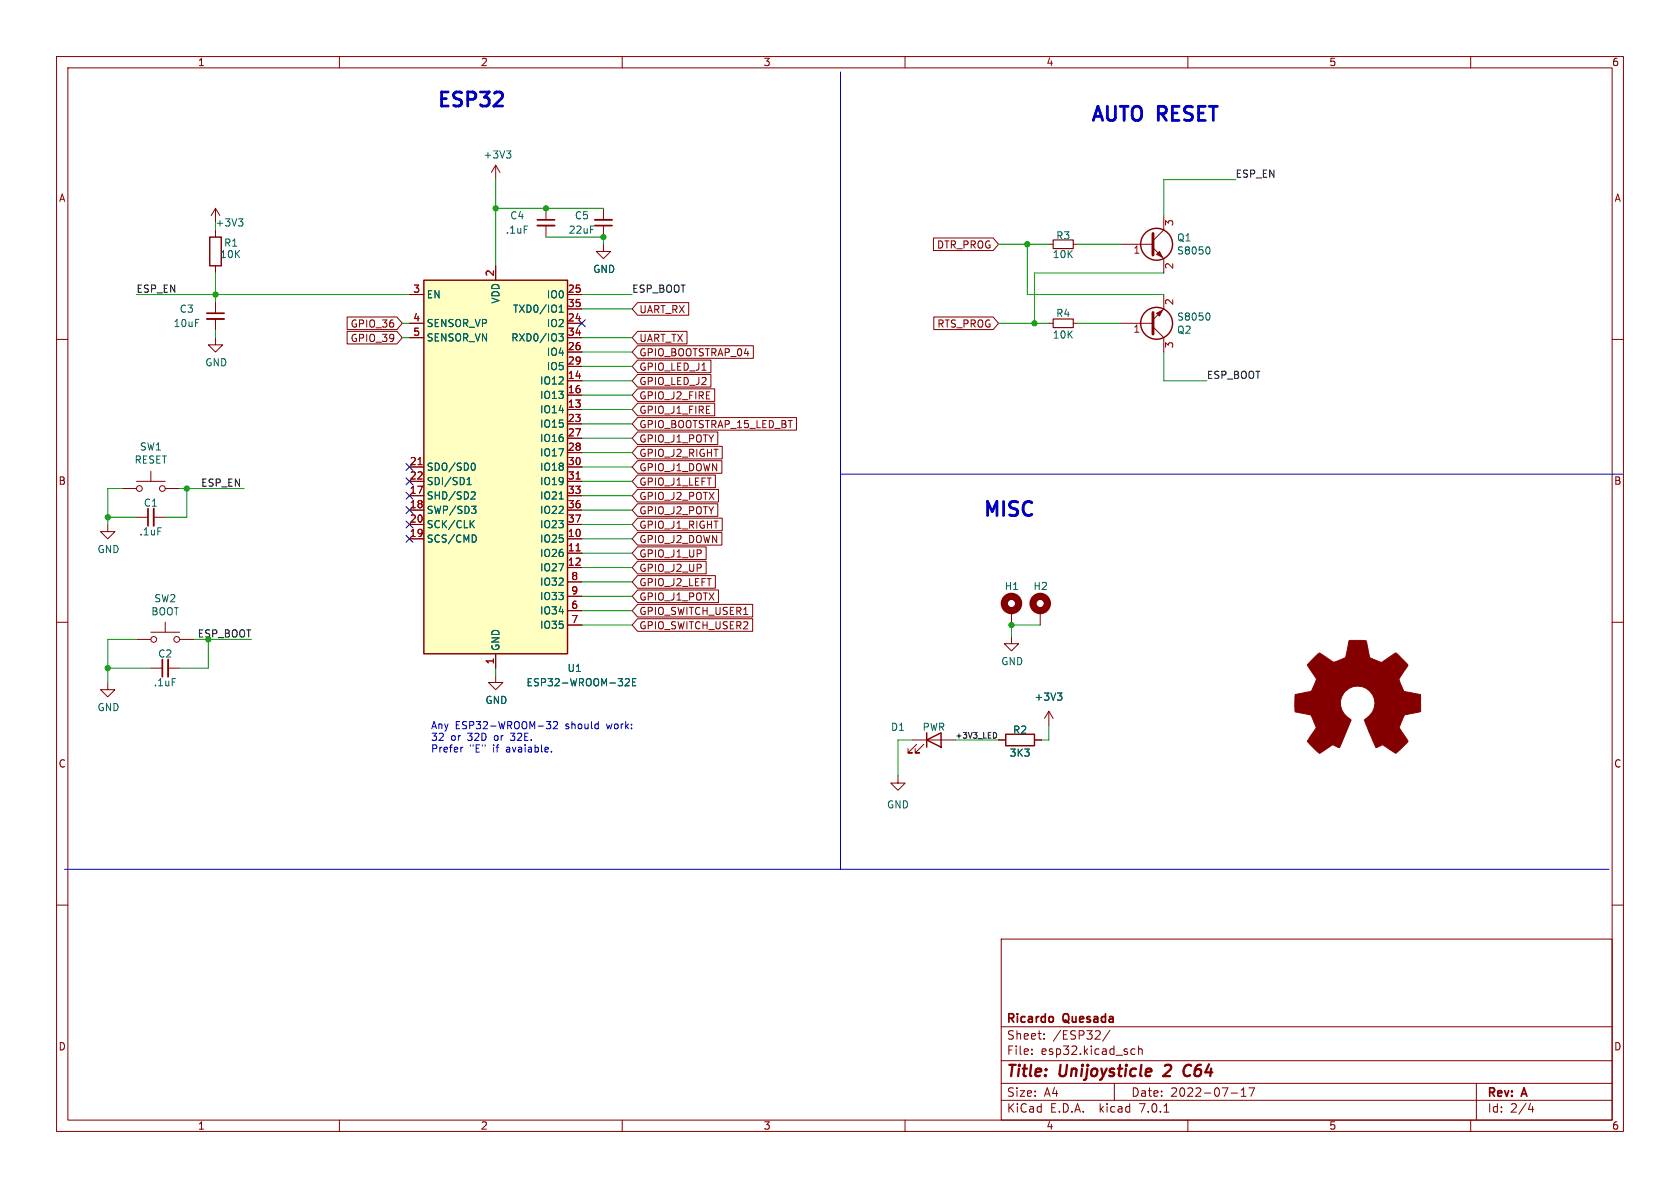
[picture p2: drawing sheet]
<svg xmlns="http://www.w3.org/2000/svg" width="297mm" height="210mm" viewBox="0 0 297 210" stroke-linecap="round" stroke-linejoin="round" font-family="sans-serif">
<g fill="none" stroke="#840000" stroke-width=".18">
<path d="M10 10h277v190h-277zM12 12h273v186h-273zM60 10v2M110 10v2M160 10v2M210 10v2M260 10v2M38.1 36.8v2.6M38.1 36.8l-.8 1.3M38.1 36.8l.8 1.3M87.6 29.2l-.7 1.3M87.6 29.2v2.6"/>
<path d="M87.6 29.2l.8 1.3M96.5 36.8v2.1M96.5 39.9v2M106.7 36.8v2.1M106.7 39.9v2M205.7 38.1v2.5l-1.9 1.9M10 60h2M38.1 59.7v1.3h1.3l-1.3 1.2-1.3-1.2h1.3M38.1 40.6v1.3M38.1 47v1.3M38.1 53.3v2.1M38.1 56.4v2"/>
<path d="M61.4 58.6h8.8l.9 1.1-.9 1.1h-8.8zM61.4 56h8.8l.9 1.2-.9 1.1h-8.8zM72.4 57.2h2.5M72.4 52.1h2.5M72.4 59.7h2.5M87.6 47v2.5M100.3 57.2h2.6M100.3 52.1h2.6M100.3 59.7h2.6M100.3 54.6h2.6M106.7 43.2v1.3h1.2l-1.2 1.2-1.3-1.2h1.3M112.7 58.6h8.8v2.2h-8.8l-.9-1.1z"/>
<path d="M112.7 53.5h9.1v2.2h-9.1l-.9-1.1zM165 42.1h10.6l.9 1.1-.9 1.1h-10.6zM165.1 56h10.5l.9 1.2-.9 1.1h-10.5zM185.4 43.2h.8M185.4 57.2h.8M189.7 43.2h.8M189.7 57.2h.8M198.1 43.2h5.7M198.1 57.2h5.7M203.8 43.8l1.9 1.9v2.6M203.8 57.8l1.9 1.9v2.5M205.7 52.1v2.5l-1.9 1.9"/>
<path d="M285 60h2M100.3 72.4h2.6M100.3 67.3h2.6M100.3 69.9h2.6M100.3 74.9h2.6M100.3 62.2h2.6M100.3 77.5h2.6M100.3 64.8h2.6M112.7 61.1h20.5v2.2h-20.5l-.9-1.1zM112.7 73.8h28.1v2.2h-28.1l-.9-1.1zM112.7 63.7h13v2.2h-13l-.9-1.1zM112.7 66.2h13v2.2h-13l-.9-1.1z"/>
<path d="M112.7 78.9h15v2.2h-15l-.9-1.1zM112.7 68.7h13.6v2.3h-13.6l-.9-1.1zM112.7 76.4h14.2v2.2h-14.2l-.9-1.1zM112.7 71.3h13.6v2.2h-13.6l-.9-1.1zM19 92.7v1.3h1.3l-1.3 1.3-1.2-1.3h1.2M21.6 86.4h2.5M24.1 85.1h5.1M24.1 91.4h2.1M26.7 83.3v1.8M27.2 91.4h2M29.2 86.4h2.5M72.4 95.3h2.5"/>
<path d="M72.4 87.6h2.5M72.4 90.2h2.5M72.4 92.7h2.5M72.4 82.6h2.5M72.4 85.1h2.5M100.3 95.3h2.6M100.3 97.8h2.6M100.3 87.6h2.6M100.3 90.2h2.6M100.3 92.7h2.6M100.3 82.6h2.6M100.3 85.1h2.6"/>
<path d="M100.3 80h2.6M112.7 99.2h12.1v2.2h-12.1l-.9-1.1zM112.7 81.4h14.9v2.3h-14.9l-.9-1.1zM112.7 84h13.8v2.2h-13.8l-.9-1.1zM112.7 94.1h14.9v2.3h-14.9l-.9-1.1zM112.7 89.1h14.2v2.2h-14.2l-.9-1.1zM112.7 96.7h12.1v2.2h-12.1l-.9-1.1zM112.7 91.6h15v2.2h-15l-.9-1.1zM112.7 86.5h14.3v2.2h-14.3l-.9-1.1zM10 110h2M24.1 113h2.6M26.7 111.8h5"/>
<path d="M26.7 118.1h2M29.2 110v1.8M29.7 118.1h2M31.7 113h2.6M87.6 119.4v1.3h1.3l-1.3 1.2-1.2-1.2h1.2M87.6 115.6v2.5M100.3 100.3h2.6M100.3 108h2.6M100.3 110.5h2.6M100.3 102.9h2.6M100.3 105.4h2.6M112.7 104.3h14.3v2.2h-14.3l-.9-1.1z"/>
<path d="M112.7 106.8h20.4v2.3h-20.4l-.9-1.1zM112.7 101.8h13.8v2.2h-13.8l-.9-1.1zM112.7 109.4h20.4v2.2h-20.4l-.9-1.1zM178.8 112.5v1.3h1.3l-1.3 1.3-1.3-1.3h1.3M178.8 108v2.5M183.9 108v2.5M285 110h2M19 120.7v1.2h1.3l-1.3 1.3-1.2-1.3h1.2M158.7 137.2v1.2h1.3l-1.3 1.3-1.2-1.3h1.2M161.3 130.8h7.6M162.1 131.6l-1.6 1.5h.8h-.8v-.8M163.3 131.6l-1.5 1.5h.8h-.8v-.8"/>
<path d="M176.5 130.8h1.3M182.9 130.8h1.2M185.4 125.7l-.7 1.3M185.4 125.7v2.6M185.4 125.7l.8 1.3M10 160h2M285 160h2M177 166h108v32h-108zM60 198v2M110 198v2M160 198v2M177 194.5h108"/>
<path d="M177 191.5h108M177 187.5h108M177 181.5h108M182.4 186.3v.1M182.4 185.5v.1M184.6 183.6v.1M184.6 182.8v.1M196.2 182.1l-1.3 2M197 191.5v3M200.1 186.3h.5M200.1 185.5h.5M201.3 185.5l.2-.1 .4 .1v.9"/>
<path d="M201.3 184.9v1.5M205.8 196.6h.8M210 198v2M217.6 193.2h1.2M219.4 193.8h.9M219.4 192.7l.5-.4v1.5M220.8 192.3h1l-.7 1.5M260 198v2M261 191.5v6.5M270.2 196.1h.9M270.9 195.6v1"/>
<circle cx="24.6" cy="86.4" r=".51"/>
<circle cx="28.7" cy="86.4" r=".51"/>
<circle cx="27.2" cy="113" r=".51"/>
<circle cx="31.2" cy="113" r=".51"/>
</g>
<path d="M206.9 189.1l-1.3 1.1h1.2M210 188.2a1.2 1.2 0 0 0-.5 1.9l.5 .1" fill="none" stroke="#840000" stroke-width=".4"/>
<path d="M95 39.9h3M105.2 38.9h3M36.6 56.4h3M27.2 89.9v3.1M29.7 116.6v3" fill="none" stroke="#840000" stroke-width=".33"/>
<path d="M95 38.9h3M105.2 39.9h3M36.6 55.4h3M26.2 89.9v3.1M28.7 116.6v3" fill="none" stroke="#840000" stroke-width=".3"/>
<path d="M203.8 41.3v3.8M203.8 55.2v3.9" fill="none" stroke="#840000" stroke-width=".51"/>
<g fill="#840000" stroke="#840000" stroke-width=".18">
<path d="M205 44.5l.5 1-1-.5z"/>
<path d="M231.8 116.8l1.5-1.4 2.4 1.6a4.7 4.7 0 0 0 2.2-.8l.6-2.9h2.9a.92 .92 0 0 1 .3 .9l.5 2.1 2 .8 2.5-1.6a.97 .97 0 0 1 .8 .6l1.4 1.5-1.5 2.4-.1 .2 .2 .6 .7 1.4 2.9 .6 .1 3-2.9 .6-.9 2.3 1.5 2.3-1.5 1.6a.81 .81 0 0 1-.7 .5l-2.3-1.5-1.2 .5-2-4.8a3.1 3.1 0 0 0 1.8-3.5 3.1 3.1 0 0 0-3-2.5 3.1 3.1 0 0 0-3 2.4 3.1 3.1 0 0 0 1.7 3.5l.2 .1-2.1 4.9-1.1-.5a3.5 3.5 0 0 0-1.6 1l-.8 .5-2.1-2.1a.93 .93 0 0 1 .4-.8l1.1-1.6-.9-2.2a3.7 3.7 0 0 0-1.9-.5l-.9-.2v-2.9a.87 .87 0 0 1 .9-.3l1.9-.4 .7-1.4a.82 .82 0 0 0 0-1.2l-1.4-2z"/>
<path d="M204.5 55.4l1-.5-.5 1z"/>
</g>
<g fill="none" stroke="#840000" stroke-width=".25">
<path d="M37.1 41.9h2v5.1h-2zM74.9 49.5h25.4v66.1h-25.4zM163.8 130.8l2.6-1.3v2.6zM163.8 129.5v2.6M177.8 129.8h5.1v2h-5.1z"/>
<circle cx="204.5" cy="43.2" r="2.82"/>
<circle cx="204.5" cy="57.1" r="2.82"/>
</g>
<g fill="none" stroke="#006464" stroke-width=".18">
<path d="M42.2 38.7h.7l-.4 .5M42.7 39.2l.2 .2v.3l-.2 .3M89.5 26.7h.8l-.4 .5M90.1 27.2l.2 .2v.3l-.2 .2M98.8 59h.8l-.4 .5 .3 .1v.6l-.2 .1-.4-.1M98.9 55.2h.7M98.9 54.3l.3-.4v1.3M213.6 43.6a.79 .79 0 0 1 0 1.3M213.6 55.3a.79 .79 0 0 1 0 1.3M82.6 85.7h.7M82.6 84.8l.3-.4v1.3M83.3 92.6l.5 .7"/>
<path d="M83.4 89.5h.7l-.4 .5M83.5 86.9l.4 .1 .1 .3-.8 .9h.8M83.7 81.9a.79 .79 0 0 1 0 1.2M83.8 92l-.7 .8M83.9 90l.2 .2v.3l-.2 .3M84.1 94.7l.1 .4-.1 .6M98.9 88.2h.7M112.4 120h-.6v1.2h.6M110.6 120.1l.4-.1 .3 .3-.8 .9h.8M111.8 120.6h.4M186.9 122.5h.8l-.4 .5M187.5 123l.2 .2v.3l-.2 .3"/>
</g>
<path d="M74.9 49.5h25.4v66.1h-25.4z" fill="#ffffc2" stroke="#ffffc2" stroke-width=".18"/>
<path d="M73.9 82.1h.7M101.8 97.4h.8M101.8 84.7h.8" fill="none" stroke="#a90000" stroke-width=".18"/>
<path d="M186.2 56.4h3.5v1.5h-3.5zM186.2 42.4h3.5v1.5h-3.5z" fill="none" stroke="#840000" stroke-width=".2"/>
<g fill="none" stroke="#840000" stroke-width="1.3">
<circle cx="178.8" cy="106.7" r="1.27"/>
<circle cx="183.9" cy="106.7" r="1.27"/>
</g>
<path d="M176.1 129.6l.1 .3-.1 .4" fill="none" stroke="#0f0f0f" stroke-width=".18"/>
<path d="M148.6 12.7v141M148.6 83.8h138.4M81.8 132.1l-.2 .1M96.6 127.6h.8l-.5 .4 .4 .2 .1 .4-.3 .2h-.3M97.5 132.8v.1M97.9 127.7l.4-.1 .3 .3-.8 .9h.8M105.7 128h.1M105.8 127.6v1.2M105.8 128.8h-.1M11.4 153.7h273.1" fill="none" stroke="#0000c2" stroke-width=".18"/>
<g fill="none" stroke="#009600" stroke-width=".18">
<path d="M87.6 31.8v15.2M87.6 36.8h19.1M218.4 31.8h-12.7v6.3M24.1 52.1h48.3M38.1 48.3v5M38.1 58.4v1.3M71.1 57.2h1.3M71.1 59.7h1.3M96.5 41.9h10.2v1.3M102.9 54.6h8.9M102.9 52.1h8.9M102.9 59.7h8.9"/>
<path d="M176.5 57.2h8.9M176.5 43.2h8.9M181.6 43.2v8.9h24.1M190.5 57.2h7.6M190.5 43.2h7.6M205.7 48.3h-22.8v8.9M102.9 67.3h8.9M102.9 62.2h8.9M102.9 77.5h8.9M102.9 74.9h8.9M102.9 72.4h8.9M102.9 64.8h8.9"/>
<path d="M102.9 69.9h8.9M205.7 62.2v5.1h7.7M19 91.4h5.1M21.6 86.4h-2.6v6.3M31.7 86.4h11.5M33 86.4v5h-3.8M102.9 92.7h8.9M102.9 90.2h8.9M102.9 80h8.9M102.9 85.1h8.9M102.9 87.6h8.9M102.9 97.8h8.9"/>
<path d="M102.9 82.6h8.9M102.9 95.3h8.9M19 118.1h7.7M24.1 113h-5.1v7.7M34.3 113h10.1M36.8 113v5.1h-5.1M87.6 118.1v1.3M102.9 102.9h8.9M102.9 105.4h8.9M102.9 108h8.9M102.9 110.5h8.9M102.9 100.3h8.9"/>
<path d="M183.9 110.5h-5.1v2M161.3 130.8h-2.6v6.4M168.9 130.8h7.6M185.4 128.3v2.5h-1.3"/>
</g>
<g fill="none" stroke="#000084" stroke-width=".18">
<path d="M102.3 56.5l1.2 1.3M103.5 56.5l-1.2 1.3M71.8 92.1l1.2 1.2M71.8 81.9l1.2 1.3M71.8 84.5l1.2 1.2M71.8 87l1.2 1.2M71.8 94.6l1.2 1.3M71.8 89.6l1.2 1.2M73 92.1l-1.2 1.2M73 87l-1.2 1.2M73 81.9l-1.2 1.3M73 84.5l-1.2 1.2"/>
<path d="M73 94.6l-1.2 1.3M73 89.6l-1.2 1.2"/>
</g>
<g fill="#009600" stroke="#009600" stroke-width=".18">
<circle cx="19" cy="118.1" r=".46"/>
<circle cx="178.8" cy="110.5" r=".46"/>
<circle cx="33" cy="86.4" r=".46"/>
<circle cx="19" cy="91.4" r=".46"/>
<circle cx="38.1" cy="52.1" r=".46"/>
<circle cx="96.5" cy="36.8" r=".46"/>
<circle cx="87.6" cy="36.8" r=".46"/>
<circle cx="106.7" cy="41.9" r=".46"/>
<circle cx="182.9" cy="57.2" r=".46"/>
<circle cx="181.6" cy="43.2" r=".46"/>
</g>
<g font-size="3.5" fill="#0000c2">
<text x="77.5" y="19.1">ESP32</text>
<text x="193" y="21.6">AUTO RESET</text>
<text x="174" y="91.4">MISC</text>
</g>
<g font-size="2.8" fill="#840000">
<text x="178" y="190.8">Title:</text>
<text x="187.4" y="190.8">Unijoysticle</text>
<text x="206.5" y="190.8">2</text>
<text x="210.6" y="190.8">C64</text>
</g>
<g font-size="2.1" fill="#840000">
<text x="178" y="183.9">Sheet:</text>
<text x="178" y="181.1">Ricardo</text>
<text x="186.2" y="183.9">/ESP32/</text>
<text x="188.1" y="181.1">Quesada</text>
<text x="178" y="186.6">File:</text>
<text x="184" y="186.6">esp32.kicad_sch</text>
<text x="178" y="196.8">KiCad</text>
<text x="178" y="194">Size:</text>
<text x="184.6" y="194">A4</text>
<text x="185.7" y="196.8">E.D.A.</text>
<text x="194.4" y="196.8">kicad</text>
<text x="200" y="194">Date:</text>
<text x="201.5" y="196.8">7.0.1</text>
<text x="206.9" y="194">2022-07-17</text>
<text x="263" y="194.2">Rev:</text>
<text x="263" y="196.8">Id:</text>
<text x="267" y="196.8">2/4</text>
<text x="269.2" y="194.2">A</text>
</g>
<g font-size="1.8" fill="#840000">
<text x="35" y="11.8">1</text>
<text x="85" y="11.8">2</text>
<text x="135" y="11.8">3</text>
<text x="185" y="11.8">4</text>
<text x="235" y="11.8">5</text>
<text x="285" y="11.8">6</text>
<text x="10.4" y="35.8">A</text>
<text x="285.4" y="35.8">A</text>
<text x="165.5" y="44.1">DTR_PROG</text>
<text x="61.9" y="58.1">GPIO_36</text>
<text x="113" y="55.5">UART_RX</text>
<text x="165.6" y="58.1">RTS_PROG</text>
<text x="61.9" y="60.6">GPIO_39</text>
<text x="113" y="60.6">UART_TX</text>
<text x="113" y="63.1">GPIO_BOOTSTRAP_04</text>
<text x="113" y="65.7">GPIO_LED_J1</text>
<text x="113" y="68.2">GPIO_LED_J2</text>
<text x="113" y="70.8">GPIO_J2_FIRE</text>
<text x="113" y="75.8">GPIO_BOOTSTRAP_15_LED_BT</text>
<text x="113" y="73.3">GPIO_J1_FIRE</text>
<text x="113" y="83.5">GPIO_J1_DOWN</text>
<text x="113" y="80.9">GPIO_J2_RIGHT</text>
<text x="113" y="78.4">GPIO_J1_POTY</text>
<text x="10.3" y="85.8">B</text>
<text x="113" y="86">GPIO_J1_LEFT</text>
<text x="113" y="88.5">GPIO_J2_POTX</text>
<text x="285.3" y="85.8">B</text>
<text x="113" y="91.1">GPIO_J2_POTY</text>
<text x="113" y="93.6">GPIO_J1_RIGHT</text>
<text x="113" y="101.2">GPIO_J2_UP</text>
<text x="113" y="96.2">GPIO_J2_DOWN</text>
<text x="113" y="98.7">GPIO_J1_UP</text>
<text x="113" y="106.3">GPIO_J1_POTX</text>
<text x="113" y="103.8">GPIO_J2_LEFT</text>
<text x="113" y="108.9">GPIO_SWITCH_USER1</text>
<text x="113" y="111.4">GPIO_SWITCH_USER2</text>
<text x="10.3" y="135.8">C</text>
<text x="285.3" y="135.8">C</text>
<text x="10.3" y="185.8">D</text>
<text x="285.3" y="185.8">D</text>
<text x="35" y="199.8">1</text>
<text x="85" y="199.8">2</text>
<text x="135" y="199.8">3</text>
<text x="185" y="199.8">4</text>
<text x="235" y="199.8">5</text>
<text x="285" y="199.8">6</text>
</g>
<g font-size="1.8" fill="#006464">
<text x="85.4" y="28.2">+3V3</text>
<text x="89.4" y="41.5">.1uF</text>
<text x="90.1" y="38.9">C4</text>
<text x="100.5" y="41.5">22uF</text>
<text x="101.6" y="38.9">C5</text>
<text x="38.8" y="45.8">10K</text>
<text x="39.5" y="43.8">R1</text>
<text x="186.1" y="45.8">10K</text>
<text x="186.7" y="42.5">R3</text>
<text x="208" y="42.8">Q1</text>
<text x="208" y="45.1">S8050</text>
<text x="75.4" y="52.9">EN</text>
<text x="88.5" y="53.8" transform="rotate(-90 88.5 53.8)">VDD</text>
<text x="96.6" y="52.9">IO0</text>
<text x="104.8" y="48.4">GND</text>
<text x="30.6" y="58">10uF</text>
<text x="31.7" y="55.4">C3</text>
<text x="75.4" y="58">SENSOR_VP</text>
<text x="90.6" y="55.4">TXD0/IO1</text>
<text x="96.6" y="58">IO2</text>
<text x="186.7" y="56.2">R4</text>
<text x="208" y="59.1">Q2</text>
<text x="208" y="56.8">S8050</text>
<text x="36.2" y="64.9">GND</text>
<text x="75.4" y="60.5">SENSOR_VN</text>
<text x="90.3" y="60.5">RXD0/IO3</text>
<text x="96.6" y="63.1">IO4</text>
<text x="96.6" y="65.6">IO5</text>
<text x="186.1" y="60">10K</text>
<text x="95.3" y="68.1">IO12</text>
<text x="95.3" y="70.7">IO13</text>
<text x="95.3" y="73.2">IO14</text>
<text x="95.3" y="75.8">IO15</text>
<text x="23.7" y="82.1">RESET</text>
<text x="24.7" y="79.8">SW1</text>
<text x="75.4" y="83.4">SDO/SD0</text>
<text x="95.3" y="78.3">IO16</text>
<text x="95.3" y="80.8">IO17</text>
<text x="95.3" y="83.4">IO18</text>
<text x="25.4" y="89.7">C1</text>
<text x="75.4" y="88.5">SHD/SD2</text>
<text x="75.4" y="85.9">SDI/SD1</text>
<text x="95.3" y="85.9">IO19</text>
<text x="95.3" y="88.5">IO21</text>
<text x="24.6" y="94.8">.1uF</text>
<text x="75.4" y="91">SWP/SD3</text>
<text x="75.4" y="93.5">SCK/CLK</text>
<text x="95.3" y="91">IO22</text>
<text x="95.3" y="93.5">IO23</text>
<text x="17.2" y="97.9">GND</text>
<text x="75.4" y="96.1">SCS/CMD</text>
<text x="95.3" y="96.1">IO25</text>
<text x="95.3" y="98.6">IO26</text>
<text x="95.3" y="101.2">IO27</text>
<text x="27.2" y="106.6">SW2</text>
<text x="95.3" y="103.7">IO32</text>
<text x="95.3" y="106.2">IO33</text>
<text x="177.6" y="104.5">H1</text>
<text x="182.6" y="104.5">H2</text>
<text x="26.7" y="108.9">BOOT</text>
<text x="95.3" y="108.8">IO34</text>
<text x="95.3" y="111.3">IO35</text>
<text x="27.9" y="116.4">C2</text>
<text x="88.5" y="115.1" transform="rotate(-90 88.5 115.1)">GND</text>
<text x="100.3" y="118.9">U1</text>
<text x="176.9" y="117.7">GND</text>
<text x="17.2" y="125.9">GND</text>
<text x="27.1" y="121.5">.1uF</text>
<text x="85.8" y="124.6">GND</text>
<text x="93" y="121.5">ESP32-WROOM-32E</text>
<text x="182.8" y="124">+3V3</text>
<text x="157.4" y="129.3">D1</text>
<text x="163" y="129.3">PWR</text>
<text x="179" y="129.9">R2</text>
<text x="178.4" y="133.9">3K3</text>
<text x="156.8" y="143.1">GND</text>
</g>
<g font-size="1.8" fill="#0f0f0f">
<text x="218.4" y="31.5">ESP_EN</text>
<text x="24.1" y="51.8">ESP_EN</text>
<text x="111.8" y="51.8">ESP_BOOT</text>
<text x="213.4" y="67">ESP_BOOT</text>
<text x="35.6" y="86.1">ESP_EN</text>
</g>
<g font-size="1.8" fill="#009600">
<text x="38" y="40.2">+3V3</text>
<text x="34.8" y="112.8">ESP_BOOT</text>
</g>
<g font-size="1.8" fill="#a90000">
<text x="207.6" y="40" transform="rotate(-90 207.6 40)">3</text>
<text x="200.3" y="45.1">1</text>
<text x="207.6" y="47.7" transform="rotate(-90 207.6 47.7)">2</text>
<text x="73" y="51.8">3</text>
<text x="87.4" y="48.9" transform="rotate(-90 87.4 48.9)">2</text>
<text x="100.3" y="51.8">25</text>
<text x="73" y="56.9">4</text>
<text x="73" y="59.4">5</text>
<text x="100.3" y="56.9">24</text>
<text x="100.3" y="59.4">34</text>
<text x="100.3" y="54.4">35</text>
<text x="200.3" y="59.1">1</text>
<text x="207.6" y="54" transform="rotate(-90 207.6 54)">2</text>
<text x="100.3" y="62">26</text>
<text x="100.3" y="64.5">29</text>
<text x="207.6" y="61.6" transform="rotate(-90 207.6 61.6)">3</text>
<text x="100.3" y="67.1">14</text>
<text x="100.3" y="69.6">16</text>
<text x="100.3" y="72.1">13</text>
<text x="100.3" y="74.7">23</text>
<text x="100.3" y="77.2">27</text>
<text x="72.4" y="82.3">21</text>
<text x="100.3" y="79.8">28</text>
<text x="100.3" y="82.3">30</text>
<text x="72.4" y="87.4">17</text>
<text x="72.4" y="89.9">18</text>
<text x="72.4" y="84.8">22</text>
<text x="100.3" y="84.8">31</text>
<text x="100.3" y="87.4">33</text>
<text x="100.3" y="89.9">36</text>
<text x="72.4" y="95">19</text>
<text x="72.4" y="92.5">20</text>
<text x="100.3" y="95">10</text>
<text x="100.3" y="92.5">37</text>
<text x="100.3" y="97.5">11</text>
<text x="100.3" y="100.1">12</text>
<text x="100.9" y="107.7">6</text>
<text x="100.9" y="102.6">8</text>
<text x="100.9" y="105.2">9</text>
<text x="100.9" y="110.2">7</text>
<text x="87.4" y="117.5" transform="rotate(-90 87.4 117.5)">1</text>
</g>
<g font-size="1.8" fill="#0000c2">
<text x="76.2" y="129">Any</text>
<text x="76.2" y="131">32</text>
<text x="79.7" y="131">or</text>
<text x="80.5" y="129">ESP32-WROOM-32</text>
<text x="82.7" y="131">32D</text>
<text x="87.5" y="131">or</text>
<text x="90.6" y="131">32E.</text>
<text x="100" y="129">should</text>
<text x="107.4" y="129">work:</text>
<text x="76.2" y="133.1">Prefer</text>
<text x="83" y="133.1">&quot;E&quot;</text>
<text x="87.2" y="133.1">if</text>
<text x="89.6" y="133.1">avaiable.</text>
</g>
<text font-size="1.4" fill="#0f0f0f" x="168.9" y="130.6">+3V3_LED</text>
</svg>
